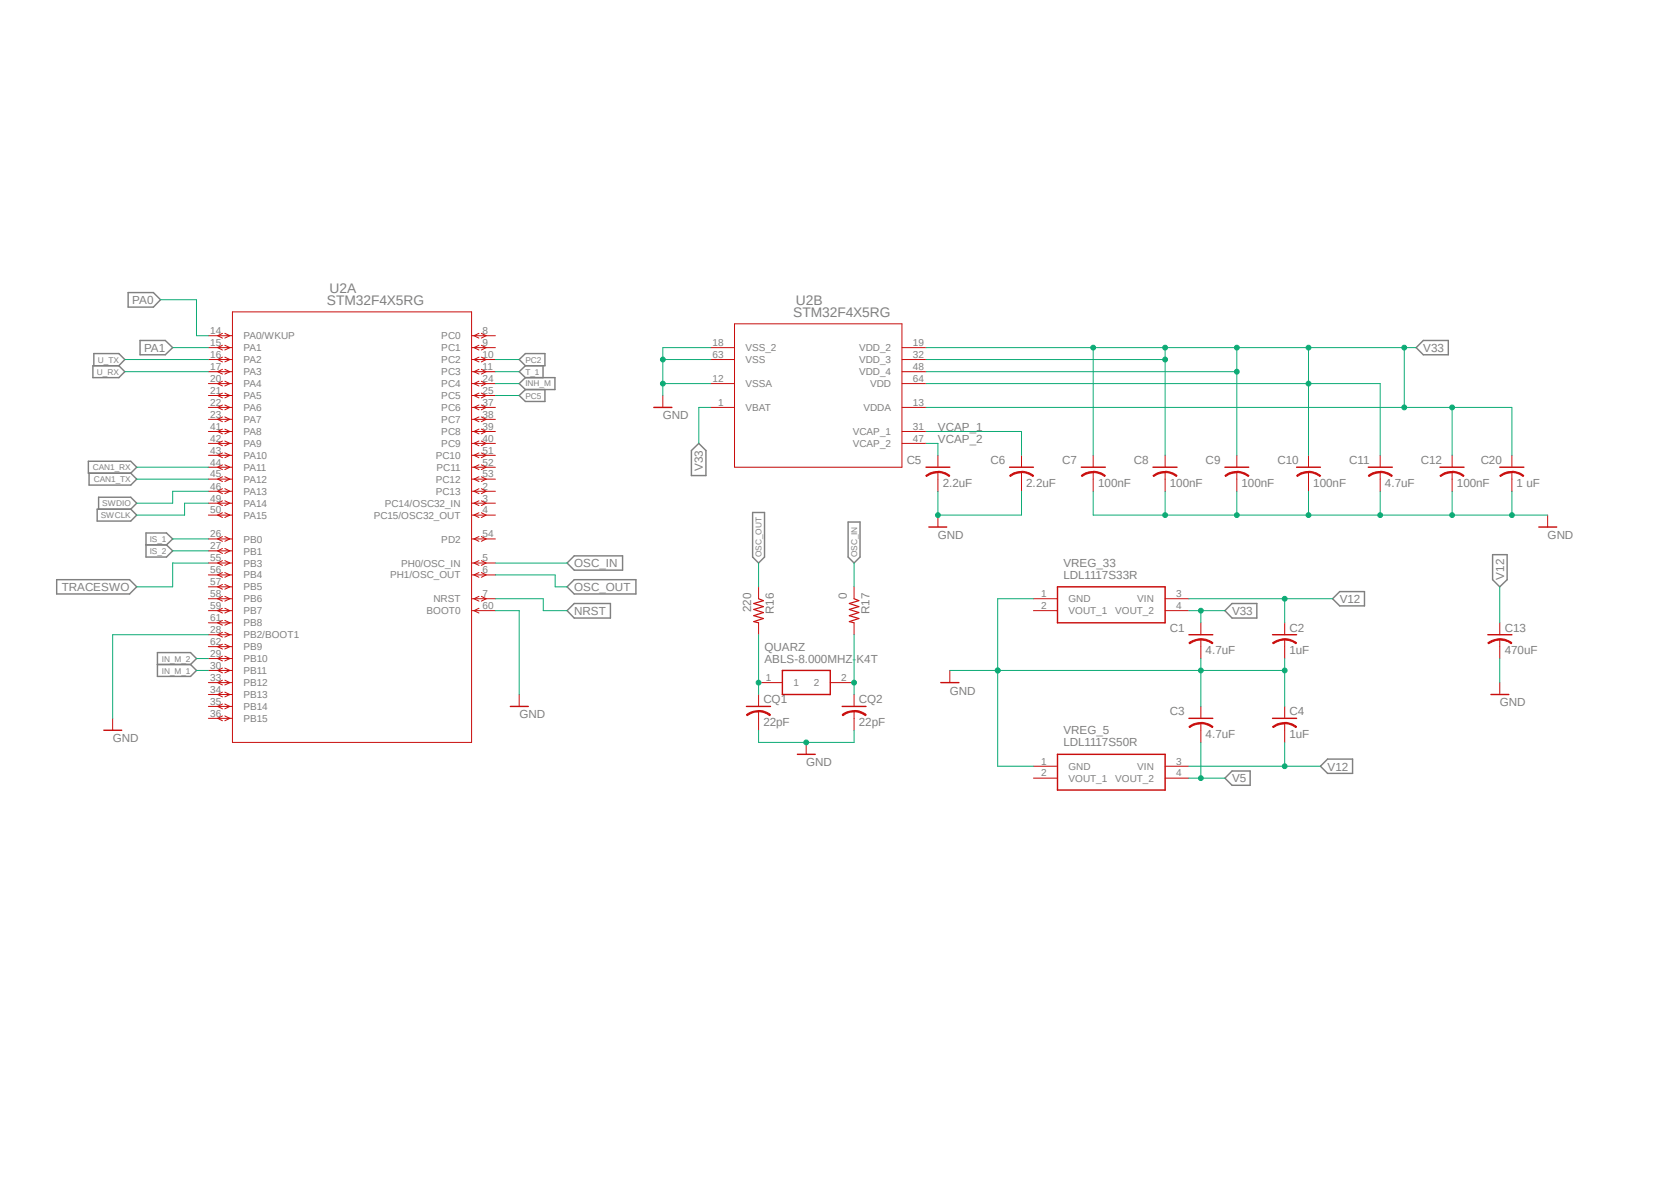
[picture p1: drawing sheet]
<svg xmlns="http://www.w3.org/2000/svg" width="297mm" height="210mm" viewBox="0 0 297 210" stroke-linecap="round" stroke-linejoin="round" font-family="sans-serif">
<path d="M0 38.2l297.1 133.5M297.1 38.2l-297.1 133.5" fill="none" stroke="#fff" stroke-width=".18"/>
<g fill="none" stroke="#808080" stroke-width=".25">
<path d="M22.8 52h4.5l1.2 1.3-1.2 1.3h-4.5zM16.5 65h4.6l1.1 1-1.1 1.1h-4.6zM16.7 65v-2.2h4.4l1.1 1.1-1.1 1.1M24.9 60.5h4.5l1.3 1.3-1.3 1.2h-4.5zM92.3 63.9l1.1-1.1h3.5v2.2h-3.5zM93.4 67.1l-1.1 1.1 1.1 1M93.4 67.1h5.2v2.1h-5.2M93.4 69.2l-1.1 1.1 1.1 1h3.5v-2.1M93.4 65l-1.1 1 1.1 1.1M96.5 65v2.1M253 60.5h4.4v2.5h-4.4l-1.3-1.2zM15.7 82h7.5l1.1 1-1.1 1.1h-7.5z"/>
<path d="M15.8 84.1v2.1h7.4l1.1-1.1-1.1-1M17.3 90.5h5.9l1.1 1-1.1 1.1h-5.9zM17.5 90.5v-2.2h5.7l1.1 1.1-1.1 1.1M26 94.7h3.6l1.1 1.1-1.1 1 1.1 1.1-1.1 1.1h-3.6zM26 96.8h3.6M122.9 80.1l1.3-1.3 1.3 1.3v4.4h-2.6zM133.8 91.1h2.1v7.9l-1.1 1-1-1zM150.7 92.8h2.2v6.2l-1.1 1-1.1-1zM265.3 98.6h2.6v4.4l-1.3 1.3-1.3-1.3zM10.1 103h12.9l1.3 1.3-1.3 1.2h-12.9zM28 116h5.9l1 1-1 1.1 1 1-1 1.1h-5.9zM28 118.1h5.9"/>
<path d="M100.8 100l1.3-1.2h8.6v2.5h-8.6zM100.8 104.3l1.3-1.3h10.9v2.5h-10.9zM100.8 108.5l1.3-1.3h6.4v2.6h-6.4zM219 107.2h4.4v2.6h-4.4l-1.3-1.3zM236.9 106.4l1.2-1.3h4.4v2.6h-4.4zM217.7 138.3l1.3-1.3h3.2v2.5h-3.2zM234.7 136.1l1.3-1.2h4.4v2.5h-4.4z"/>
</g>
<g fill="none" stroke="#c90d0c" stroke-width=".18">
<path d="M37 59.6h4.3M39.5 59.2l-.8 .4 .8 .5M40 59.2l.9 .4-.9 .5M41.3 55.4h42.5v76.5h-42.5zM83.8 59.6h4.3M85.1 59.2l-.9 .4 .9 .5M85.6 59.2l.8 .4-.8 .5M130.6 57.5h29.7v25.5h-29.7zM37 61.8h4.3M37 63.9h4.3M37 66h4.3M37 68.2h4.3"/>
<path d="M37 70.3h4.3M37 72.4h4.3M37 74.5h4.3M37 76.7h4.3M37 78.8h4.3M39.5 61.3l-.8 .5 .8 .4M39.5 63.5l-.8 .4 .8 .4M39.5 65.6l-.8 .4 .8 .5M39.5 67.7l-.8 .5 .8 .4M39.5 69.8l-.8 .5 .8 .4M39.5 72l-.8 .4 .8 .4M39.5 74.1l-.8 .4 .8 .4"/>
<path d="M39.5 76.2l-.8 .5 .8 .4M39.5 78.4l-.8 .4 .8 .4M40 61.3l.9 .5-.9 .4M40 63.5l.9 .4-.9 .4M40 65.6l.9 .4-.9 .5M40 67.7l.9 .5-.9 .4M40 69.8l.9 .5-.9 .4M40 72l.9 .4-.9 .4M40 74.1l.9 .4-.9 .4M40 76.2l.9 .5-.9 .4M40 78.4l.9 .4-.9 .4M83.8 61.8h4.3"/>
<path d="M83.8 63.9h4.3M83.8 66h4.3M83.8 68.2h4.3M83.8 70.3h4.3M83.8 72.4h4.3M83.8 74.5h4.3M83.8 76.7h4.3M83.8 78.8h4.3M85.1 61.3l-.9 .5 .9 .4M85.1 63.5l-.9 .4 .9 .4M85.1 65.6l-.9 .4 .9 .5M85.1 67.7l-.9 .5 .9 .4"/>
<path d="M85.1 69.8l-.9 .5 .9 .4M85.1 72l-.9 .4 .9 .4M85.1 74.1l-.9 .4 .9 .4M85.1 76.2l-.9 .5 .9 .4M85.1 78.4l-.9 .4 .9 .4M85.6 61.3l.8 .5-.8 .4M85.6 63.5l.8 .4-.8 .4M85.6 65.6l.8 .4-.8 .5M85.6 67.7l.8 .5-.8 .4M85.6 69.8l.8 .5-.8 .4M85.6 72l.8 .4-.8 .4M85.6 74.1l.8 .4-.8 .4"/>
<path d="M85.6 76.2l.8 .5-.8 .4M85.6 78.4l.8 .4-.8 .4M117.8 70.3v2.1M126.3 61.8h4.3M126.3 63.9h4.3M126.3 68.2h4.3M126.3 72.4h4.3M160.3 61.8h4.3M160.3 63.9h4.3M160.3 66h4.3M160.3 68.2h4.3M160.3 72.4h4.3"/>
<path d="M160.3 76.7h4.3M160.3 78.8h4.3M37 80.9h4.3M37 83h4.3M37 85.1h4.3M37 87.3h4.3M37 89.4h4.3M37 91.5h4.3M37 95.8h4.3M37 97.9h4.3M39.5 80.5l-.8 .4 .8 .4M39.5 82.6l-.8 .4 .8 .4"/>
<path d="M39.5 84.7l-.8 .4 .8 .5M39.5 86.8l-.8 .5 .8 .4M39.5 89l-.8 .4 .8 .4M39.5 91.1l-.8 .4 .8 .4M39.5 95.3l-.8 .5 .8 .4M39.5 97.5l-.8 .4 .8 .4M39.5 99.6l-.8 .4 .8 .5M40 80.5l.9 .4-.9 .4M40 82.6l.9 .4-.9 .4M40 84.7l.9 .4-.9 .5M40 86.8l.9 .5-.9 .4M40 89l.9 .4-.9 .4"/>
<path d="M40 91.1l.9 .4-.9 .4M40 95.3l.9 .5-.9 .4M40 97.5l.9 .4-.9 .4M40 99.6l.9 .4-.9 .5M83.8 80.9h4.3M83.8 83h4.3M83.8 85.1h4.3M83.8 87.3h4.3M83.8 89.4h4.3M83.8 91.5h4.3M83.8 95.8h4.3M85.1 80.5l-.9 .4 .9 .4"/>
<path d="M85.1 82.6l-.9 .4 .9 .4M85.1 84.7l-.9 .4 .9 .5M85.1 86.8l-.9 .5 .9 .4M85.1 89l-.9 .4 .9 .4M85.1 91.1l-.9 .4 .9 .4M85.1 95.3l-.9 .5 .9 .4M85.1 99.6l-.9 .4 .9 .5M85.6 80.5l.8 .4-.8 .4M85.6 82.6l.8 .4-.8 .4M85.6 84.7l.8 .4-.8 .5M85.6 86.8l.8 .5-.8 .4M85.6 89l.8 .4-.8 .4"/>
<path d="M85.6 91.1l.8 .4-.8 .4M85.6 95.3l.8 .5-.8 .4M85.6 99.6l.8 .4-.8 .5M275.1 91.5v2.1M37 100h4.3M37 102.2h4.3M37 104.3h4.3M37 106.4h4.3M37 108.5h4.3M37 110.7h4.3M37 112.8h4.3M37 114.9h4.3"/>
<path d="M37 117h4.3M37 119.1h4.3M39.5 101.7l-.8 .5 .8 .4M39.5 103.8l-.8 .5 .8 .4M39.5 106l-.8 .4 .8 .4M39.5 108.1l-.8 .4 .8 .4M39.5 110.2l-.8 .5 .8 .4M39.5 112.4l-.8 .4 .8 .4M39.5 114.5l-.8 .4 .8 .4M39.5 116.6l-.8 .4 .8 .4M39.5 118.7l-.8 .4 .8 .4M40 101.7l.9 .5-.9 .4"/>
<path d="M40 103.8l.9 .5-.9 .4M40 106l.9 .4-.9 .4M40 108.1l.9 .4-.9 .4M40 110.2l.9 .5-.9 .4M40 112.4l.9 .4-.9 .4M40 114.5l.9 .4-.9 .4M40 116.6l.9 .4-.9 .4M40 118.7l.9 .4-.9 .4M83.8 100h4.3M83.8 102.2h4.3M83.8 106.4h4.3M83.8 108.5h4.3"/>
<path d="M85.1 101.7l-.9 .5 .9 .4M85.1 106l-.9 .4 .9 .4M85.1 108.1l-.9 .4 .9 .4M85.6 101.7l.8 .5-.8 .4M85.6 106l.8 .4-.8 .4M168.8 119.1v2.2M183.7 106.4h4.3M183.7 108.5h4.3M207.1 106.4h4.2M207.1 108.5h4.2M37 121.3h4.3M37 123.4h4.3"/>
<path d="M37 125.5h4.3M37 127.6h4.3M39.5 120.9l-.8 .4 .8 .4M39.5 123l-.8 .4 .8 .4M39.5 125.1l-.8 .4 .8 .4M39.5 127.2l-.8 .4 .8 .5M40 120.9l.9 .4-.9 .4M40 123l.9 .4-.9 .4M40 125.1l.9 .4-.9 .4M40 127.2l.9 .4-.9 .5M134.8 121.3h4.3M143.3 131.9v2.1"/>
<path d="M147.6 121.3h4.2M183.7 136.1h4.3M183.7 138.3h4.3M207.1 136.1h4.2M207.1 138.3h4.2M228.3 128.5v1.3M266.6 121.3v2.1"/>
</g>
<path d="M116.2 72.4h3.2M273.5 93.6h3.2M139.1 119.1h8.5v4.3h-8.5zM188 104.3h19.1v6.4h-19.1zM141.7 134h3.2M167.2 121.3h3.2M188 134h19.1v6.4h-19.1zM226.2 127.6h4.3M265 123.4h3.2" fill="none" stroke="#c90d0c" stroke-width=".25"/>
<path d="M228.3 128.4h.3a3.2 3.2 0 0 1 1.9 .7l-.2 .2-1.2-.6-.8-.1z" fill-rule="evenodd" fill="#c90d0c"/>
<path d="M228.3 128.4h.3a3.2 3.2 0 0 1 1.9 .7l-.2 .2-1.2-.6-.8-.1z" fill="none" stroke="#c90d0c" stroke-width=".18"/>
<path d="M226.2 129.1a3.2 3.2 0 0 1 2.1-.7v.2l-1.4 .3-.6 .4z" fill-rule="evenodd" fill="#c90d0c"/>
<path d="M228.3 113.6v1.3M226.2 129.1a3.2 3.2 0 0 1 2.1-.7v.2l-1.4 .3-.6 .4zM228.3 125.5v2.1M228.3 129.8v2.1" fill="none" stroke="#c90d0c" stroke-width=".18"/>
<path d="M226.2 112.8h4.3" fill="none" stroke="#c90d0c" stroke-width=".25"/>
<path d="M228.3 113.5a3.1 3.1 0 0 1 2.2 .7l-.2 .2-.6-.4-1.4-.3z" fill-rule="evenodd" fill="#c90d0c"/>
<path d="M228.3 113.5a3.1 3.1 0 0 1 2.2 .7l-.2 .2-.6-.4-1.4-.3z" fill="none" stroke="#c90d0c" stroke-width=".18"/>
<path d="M226.2 114.2l.7-.4 1.4-.3v.2l-.7 .1-1.3 .6z" fill-rule="evenodd" fill="#c90d0c"/>
<path d="M166.7 83.9v1.2M226.2 114.2l.7-.4 1.4-.3v.2l-.7 .1-1.3 .6zM228.3 110.7v2.1M228.3 114.9v2.1" fill="none" stroke="#c90d0c" stroke-width=".18"/>
<path d="M164.6 83h4.2" fill="none" stroke="#c90d0c" stroke-width=".25"/>
<path d="M166.7 83.7h.3a3.2 3.2 0 0 1 1.8 .8l-.1 .2-1.3-.7-.7-.1z" fill-rule="evenodd" fill="#c90d0c"/>
<path d="M166.7 83.7h.3a3.2 3.2 0 0 1 1.8 .8l-.1 .2-1.3-.7-.7-.1z" fill="none" stroke="#c90d0c" stroke-width=".18"/>
<path d="M164.5 84.5a3.2 3.2 0 0 1 2.2-.7v.2l-1.4 .3-.6 .4z" fill-rule="evenodd" fill="#c90d0c"/>
<path d="M164.5 84.5a3.2 3.2 0 0 1 2.2-.7v.2l-1.4 .3-.6 .4zM166.7 80.9v2.1M166.7 85.1v2.2M181.6 83.9v1.2" fill="none" stroke="#c90d0c" stroke-width=".18"/>
<path d="M179.5 83h4.2" fill="none" stroke="#c90d0c" stroke-width=".25"/>
<path d="M181.6 83.7a3.6 3.6 0 0 1 2.1 .8l-.1 .2-1.3-.7-.7-.1z" fill-rule="evenodd" fill="#c90d0c"/>
<path d="M181.6 83.7a3.6 3.6 0 0 1 2.1 .8l-.1 .2-1.3-.7-.7-.1z" fill="none" stroke="#c90d0c" stroke-width=".18"/>
<path d="M179.5 84.5a2.91 2.91 0 0 1 2.1-.7v.2l-1.4 .3-.6 .4z" fill-rule="evenodd" fill="#c90d0c"/>
<path d="M179.5 84.5a2.91 2.91 0 0 1 2.1-.7v.2l-1.4 .3-.6 .4zM181.6 80.9v2.1M181.6 85.1v2.2M194.3 83.9v1.2" fill="none" stroke="#c90d0c" stroke-width=".18"/>
<path d="M192.2 83h4.3" fill="none" stroke="#c90d0c" stroke-width=".25"/>
<path d="M194.3 83.7a3.6 3.6 0 0 1 2.2 .8l-.2 .2-.6-.4-1.4-.4z" fill-rule="evenodd" fill="#c90d0c"/>
<path d="M194.3 83.7a3.6 3.6 0 0 1 2.2 .8l-.2 .2-.6-.4-1.4-.4z" fill="none" stroke="#c90d0c" stroke-width=".18"/>
<path d="M192.2 84.5a2.91 2.91 0 0 1 2.1-.7v.2l-1.3 .3-.7 .4z" fill-rule="evenodd" fill="#c90d0c"/>
<path d="M192.2 84.5a2.91 2.91 0 0 1 2.1-.7v.2l-1.3 .3-.7 .4zM194.3 80.9v2.1M194.3 85.1v2.2M232.6 83.9v1.2" fill="none" stroke="#c90d0c" stroke-width=".18"/>
<path d="M230.5 83h4.2" fill="none" stroke="#c90d0c" stroke-width=".25"/>
<path d="M232.6 83.7h.3a3.6 3.6 0 0 1 1.8 .8l-.1 .2-1.3-.7-.7-.1z" fill-rule="evenodd" fill="#c90d0c"/>
<path d="M232.6 83.7h.3a3.6 3.6 0 0 1 1.8 .8l-.1 .2-1.3-.7-.7-.1z" fill="none" stroke="#c90d0c" stroke-width=".18"/>
<path d="M230.5 84.5a2.91 2.91 0 0 1 2.1-.7v.2l-1.4 .3-.6 .4z" fill-rule="evenodd" fill="#c90d0c"/>
<path d="M207.1 83.9v1.2M230.5 84.5a2.91 2.91 0 0 1 2.1-.7v.2l-1.4 .3-.6 .4zM232.6 80.9v2.1M232.6 85.1v2.2" fill="none" stroke="#c90d0c" stroke-width=".18"/>
<path d="M204.9 83h4.3" fill="none" stroke="#c90d0c" stroke-width=".25"/>
<path d="M207.1 83.7h.2a3.2 3.2 0 0 1 1.9 .8l-.1 .2-1.3-.7-.7-.1z" fill-rule="evenodd" fill="#c90d0c"/>
<path d="M207.1 83.7h.2a3.2 3.2 0 0 1 1.9 .8l-.1 .2-1.3-.7-.7-.1z" fill="none" stroke="#c90d0c" stroke-width=".18"/>
<path d="M204.9 84.5a3.2 3.2 0 0 1 2.2-.7v.2l-1.4 .3-.6 .4z" fill-rule="evenodd" fill="#c90d0c"/>
<path d="M204.9 84.5a3.2 3.2 0 0 1 2.2-.7v.2l-1.4 .3-.6 .4zM207.1 80.9v2.1M207.1 85.1v2.2M219.8 83.9v1.2" fill="none" stroke="#c90d0c" stroke-width=".18"/>
<path d="M217.7 83h4.3" fill="none" stroke="#c90d0c" stroke-width=".25"/>
<path d="M219.8 83.7h.3a3.6 3.6 0 0 1 1.9 .8l-.1 .2-1.3-.7-.8-.1z" fill-rule="evenodd" fill="#c90d0c"/>
<path d="M219.8 83.7h.3a3.6 3.6 0 0 1 1.9 .8l-.1 .2-1.3-.7-.8-.1z" fill="none" stroke="#c90d0c" stroke-width=".18"/>
<path d="M217.7 84.5a2.91 2.91 0 0 1 2.1-.7v.2l-1.4 .3-.6 .4z" fill-rule="evenodd" fill="#c90d0c"/>
<path d="M217.7 84.5a2.91 2.91 0 0 1 2.1-.7v.2l-1.4 .3-.6 .4zM219.8 80.9v2.1M219.8 85.1v2.2M258.1 83.9v1.2" fill="none" stroke="#c90d0c" stroke-width=".18"/>
<path d="M255.9 83h4.3" fill="none" stroke="#c90d0c" stroke-width=".25"/>
<path d="M258.1 83.7h.3a3.2 3.2 0 0 1 1.8 .8l-.1 .2-1.3-.7-.7-.1z" fill-rule="evenodd" fill="#c90d0c"/>
<path d="M258.1 83.7h.3a3.2 3.2 0 0 1 1.8 .8l-.1 .2-1.3-.7-.7-.1z" fill="none" stroke="#c90d0c" stroke-width=".18"/>
<path d="M255.9 84.5a3.2 3.2 0 0 1 2.2-.7v.2l-1.4 .3-.6 .4z" fill-rule="evenodd" fill="#c90d0c"/>
<path d="M245.3 83.9v1.2M255.9 84.5a3.2 3.2 0 0 1 2.2-.7v.2l-1.4 .3-.6 .4zM258.1 80.9v2.1M258.1 85.1v2.2" fill="none" stroke="#c90d0c" stroke-width=".18"/>
<path d="M243.2 83h4.3" fill="none" stroke="#c90d0c" stroke-width=".25"/>
<path d="M245.3 83.7a3.6 3.6 0 0 1 2.2 .8l-.1 .2-1.4-.7-.7-.1z" fill-rule="evenodd" fill="#c90d0c"/>
<path d="M245.3 83.7a3.6 3.6 0 0 1 2.2 .8l-.1 .2-1.4-.7-.7-.1z" fill="none" stroke="#c90d0c" stroke-width=".18"/>
<path d="M243.2 84.5a2.91 2.91 0 0 1 2.1-.7v.2l-1.3 .3-.7 .4z" fill-rule="evenodd" fill="#c90d0c"/>
<path d="M243.2 84.5a2.91 2.91 0 0 1 2.1-.7v.2l-1.3 .3-.7 .4zM245.3 80.9v2.1M245.3 85.1v2.2M134.8 126.4v1.2" fill="none" stroke="#c90d0c" stroke-width=".18"/>
<path d="M132.7 125.5h4.2" fill="none" stroke="#c90d0c" stroke-width=".25"/>
<path d="M134.8 126.2a2.96 2.96 0 0 1 2.1 .8l-.1 .2-1.2-.7-.8-.1z" fill-rule="evenodd" fill="#c90d0c"/>
<path d="M134.8 126.2a2.96 2.96 0 0 1 2.1 .8l-.1 .2-1.2-.7-.8-.1z" fill="none" stroke="#c90d0c" stroke-width=".18"/>
<path d="M132.7 127a3.2 3.2 0 0 1 2.1-.7v.2h-.7l-1.3 .7z" fill-rule="evenodd" fill="#c90d0c"/>
<path d="M132.7 127a3.2 3.2 0 0 1 2.1-.7v.2h-.7l-1.3 .7zM134.8 123.4v2.1M134.8 127.6v2.2M151.8 126.4v1.2" fill="none" stroke="#c90d0c" stroke-width=".18"/>
<path d="M149.7 125.5h4.2" fill="none" stroke="#c90d0c" stroke-width=".25"/>
<path d="M151.8 126.2a2.97 2.97 0 0 1 2.2 .8l-.2 .2-1.3-.7-.7-.1z" fill-rule="evenodd" fill="#c90d0c"/>
<path d="M151.8 126.2a2.97 2.97 0 0 1 2.2 .8l-.2 .2-1.3-.7-.7-.1z" fill="none" stroke="#c90d0c" stroke-width=".18"/>
<path d="M149.7 127a2.91 2.91 0 0 1 2.1-.7v.2h-.7l-1.3 .7z" fill-rule="evenodd" fill="#c90d0c"/>
<path d="M213.4 113.6v1.3M149.7 127a2.91 2.91 0 0 1 2.1-.7v.2h-.7l-1.3 .7zM151.8 123.4v2.1M151.8 127.6v2.2" fill="none" stroke="#c90d0c" stroke-width=".18"/>
<path d="M211.3 112.8h4.3" fill="none" stroke="#c90d0c" stroke-width=".25"/>
<path d="M213.4 113.5a3.2 3.2 0 0 1 2.2 .7l-.1 .2-.7-.4-1.4-.3z" fill-rule="evenodd" fill="#c90d0c"/>
<path d="M213.4 113.5a3.2 3.2 0 0 1 2.2 .7l-.1 .2-.7-.4-1.4-.3z" fill="none" stroke="#c90d0c" stroke-width=".18"/>
<path d="M211.3 114.2l.7-.4 1.4-.3v.2l-.7 .1-1.2 .6z" fill-rule="evenodd" fill="#c90d0c"/>
<path d="M211.3 114.2l.7-.4 1.4-.3v.2l-.7 .1-1.2 .6zM213.4 110.7v2.1M213.4 114.9v2.1M213.4 128.5v1.3" fill="none" stroke="#c90d0c" stroke-width=".18"/>
<path d="M211.3 127.6h4.3" fill="none" stroke="#c90d0c" stroke-width=".25"/>
<path d="M213.4 128.4a3.6 3.6 0 0 1 2.2 .7l-.1 .2-1.3-.6-.8-.1z" fill-rule="evenodd" fill="#c90d0c"/>
<path d="M213.4 128.4a3.6 3.6 0 0 1 2.2 .7l-.1 .2-1.3-.6-.8-.1z" fill="none" stroke="#c90d0c" stroke-width=".18"/>
<path d="M211.3 129.1a2.91 2.91 0 0 1 2.1-.7v.2l-1.4 .3-.5 .4z" fill-rule="evenodd" fill="#c90d0c"/>
<path d="M266.6 113.6v1.3M20 127.6v2.2M92.3 123.4v2.1M211.3 129.1a2.91 2.91 0 0 1 2.1-.7v.2l-1.4 .3-.5 .4zM213.4 125.5v2.1M213.4 129.8v2.1" fill="none" stroke="#c90d0c" stroke-width=".18"/>
<path d="M264.5 112.8h4.2M18.5 129.8h3.1M90.7 125.5h3.2" fill="none" stroke="#c90d0c" stroke-width=".25"/>
<path d="M266.6 113.5a3.2 3.2 0 0 1 2.1 .7l-.1 .2-.6-.4-1.4-.3z" fill-rule="evenodd" fill="#c90d0c"/>
<path d="M266.6 113.5a3.2 3.2 0 0 1 2.1 .7l-.1 .2-.6-.4-1.4-.3z" fill="none" stroke="#c90d0c" stroke-width=".18"/>
<path d="M264.5 114.2a3.5 3.5 0 0 1 2.1-.7v.2l-.7 .1-1.3 .6z" fill-rule="evenodd" fill="#c90d0c"/>
<path d="M166.7 91.5v2.1M268.7 83.9v1.2M134.8 104.3v2.1M134.8 110.7v2.1M151.8 104.3v2.1M151.8 110.7v2.1M264.5 114.2a3.5 3.5 0 0 1 2.1-.7v.2l-.7 .1-1.3 .6zM266.6 110.7v2.1M266.6 114.9v2.1" fill="none" stroke="#c90d0c" stroke-width=".18"/>
<path d="M165.1 93.6h3.2M266.6 83h4.2" fill="none" stroke="#c90d0c" stroke-width=".25"/>
<path d="M134.8 106.4l.9 .3-1.7 .5 1.7 .6-1.7 .5 1.7 .5-1.7 .6 1.7 .5-1.7 .5 .8 .3M151.8 106.4l.9 .3-1.7 .5 1.7 .6-1.7 .5 1.7 .5-1.7 .6 1.7 .5-1.7 .5 .8 .3" fill="none" stroke="#c90d0c" stroke-width=".21"/>
<path d="M268.7 83.7h.3a3.2 3.2 0 0 1 1.8 .8l-.1 .2-1.2-.7-.8-.1z" fill-rule="evenodd" fill="#c90d0c"/>
<path d="M268.7 83.7h.3a3.2 3.2 0 0 1 1.8 .8l-.1 .2-1.2-.7-.8-.1z" fill="none" stroke="#c90d0c" stroke-width=".18"/>
<path d="M266.6 84.5a3.2 3.2 0 0 1 2.1-.7v.2l-1.4 .3-.6 .4z" fill-rule="evenodd" fill="#c90d0c"/>
<path d="M266.6 84.5a3.2 3.2 0 0 1 2.1-.7v.2l-1.4 .3-.6 .4zM268.7 80.9v2.1M268.7 85.1v2.2" fill="none" stroke="#c90d0c" stroke-width=".18"/>
<path d="M168.8 119.1h8.5M213.4 119.1h14.9" fill="none" stroke="#0dab76" stroke-width=".18"/>
<circle cx="177.3" cy="119.1" r=".43" fill="#0dab76"/>
<g fill="none" stroke="#0dab76" stroke-width=".18">
<path d="M183.7 106.4h-6.4v12.7h36.1M228.3 117v2.1"/>
<circle cx="177.3" cy="119.1" r=".43"/>
</g>
<circle cx="177.3" cy="119.1" r=".43" fill="#0dab76"/>
<g fill="none" stroke="#0dab76" stroke-width=".18">
<path d="M228.3 119.1v6.4"/>
<circle cx="177.3" cy="119.1" r=".43"/>
</g>
<circle cx="228.3" cy="119.1" r=".43" fill="#0dab76"/>
<g fill="none" stroke="#0dab76" stroke-width=".18">
<path d="M177.3 119.1v17h6.4M213.4 117v2.1"/>
<circle cx="228.3" cy="119.1" r=".43"/>
</g>
<circle cx="213.4" cy="119.1" r=".43" fill="#0dab76"/>
<g fill="none" stroke="#0dab76" stroke-width=".18">
<path d="M166.7 87.3v4.2M213.4 119.1v6.4"/>
<circle cx="213.4" cy="119.1" r=".43"/>
</g>
<circle cx="166.7" cy="91.5" r=".43" fill="#0dab76"/>
<g fill="none" stroke="#0dab76" stroke-width=".18">
<path d="M181.6 87.3v4.2h-14.9M194.3 87.3v4.2h80.8"/>
<circle cx="166.7" cy="91.5" r=".43"/>
</g>
<circle cx="207.1" cy="91.5" r=".43" fill="#0dab76"/>
<g fill="none" stroke="#0dab76" stroke-width=".18">
<path d="M207.1 87.3v4.2M219.8 87.3v4.2"/>
<circle cx="207.1" cy="91.5" r=".43"/>
</g>
<circle cx="219.8" cy="91.5" r=".43" fill="#0dab76"/>
<g fill="none" stroke="#0dab76" stroke-width=".18">
<path d="M232.6 87.3v4.2"/>
<circle cx="219.8" cy="91.5" r=".43"/>
</g>
<circle cx="232.6" cy="91.5" r=".43" fill="#0dab76"/>
<g fill="none" stroke="#0dab76" stroke-width=".18">
<path d="M245.3 87.3v4.2"/>
<circle cx="232.6" cy="91.5" r=".43"/>
</g>
<circle cx="245.3" cy="91.5" r=".43" fill="#0dab76"/>
<g fill="none" stroke="#0dab76" stroke-width=".18">
<path d="M258.1 87.3v4.2"/>
<circle cx="245.3" cy="91.5" r=".43"/>
</g>
<circle cx="258.1" cy="91.5" r=".43" fill="#0dab76"/>
<circle cx="258.1" cy="91.5" r=".43" fill="none" stroke="#0dab76" stroke-width=".18"/>
<circle cx="268.7" cy="91.5" r=".43" fill="#0dab76"/>
<g fill="none" stroke="#0dab76" stroke-width=".18">
<path d="M117.8 68.2h8.5M126.3 63.9h-8.5v6.4M268.7 87.3v4.2"/>
<circle cx="268.7" cy="91.5" r=".43"/>
</g>
<circle cx="117.8" cy="68.2" r=".43" fill="#0dab76"/>
<g fill="none" stroke="#0dab76" stroke-width=".18">
<path d="M126.3 61.8h-8.5v2.1"/>
<circle cx="117.8" cy="68.2" r=".43"/>
</g>
<circle cx="117.8" cy="63.9" r=".43" fill="#0dab76"/>
<g fill="none" stroke="#0dab76" stroke-width=".18">
<path d="M151.8 129.8v2.1h-17"/>
<circle cx="117.8" cy="63.9" r=".43"/>
</g>
<circle cx="143.3" cy="131.9" r=".43" fill="#0dab76"/>
<g fill="none" stroke="#0dab76" stroke-width=".18">
<path d="M24.3 83h12.7M24.3 85.1h12.7M30.7 95.8h6.3M30.7 97.9h6.3M37 87.3h-6.3v2.1h-6.4M37 89.4h-4.2v2.1h-8.5M37 112.8h-17v14.8M37 100h-6.3v4.3h-6.4M88.1 108.5h4.2v14.9M88.1 106.4h8.5v2.1h4.2M88.1 100h12.7M88.1 102.2h10.6v2.1h2.1"/>
<path d="M134.8 100v4.3M151.8 100v4.3M211.3 106.4h25.6M228.3 106.4v4.3M266.6 104.3v6.4M266.6 117v4.3M134.8 129.8v2.1"/>
<circle cx="143.3" cy="131.9" r=".43"/>
</g>
<circle cx="228.3" cy="106.4" r=".43" fill="#0dab76"/>
<g fill="none" stroke="#0dab76" stroke-width=".18">
<path d="M211.3 136.1h23.4M228.3 131.9v4.2"/>
<circle cx="228.3" cy="106.4" r=".43"/>
</g>
<circle cx="228.3" cy="136.1" r=".43" fill="#0dab76"/>
<g fill="none" stroke="#0dab76" stroke-width=".18">
<path d="M126.3 72.4h-2.1v6.4M211.3 108.5h6.4M213.4 108.5v2.2"/>
<circle cx="228.3" cy="136.1" r=".43"/>
</g>
<circle cx="213.4" cy="108.5" r=".43" fill="#0dab76"/>
<g fill="none" stroke="#0dab76" stroke-width=".18">
<path d="M219.8 61.8h31.9M232.6 61.8v19.1"/>
<circle cx="213.4" cy="108.5" r=".43"/>
</g>
<circle cx="232.6" cy="61.8" r=".43" fill="#0dab76"/>
<g fill="none" stroke="#0dab76" stroke-width=".18">
<path d="M207.1 61.8h12.7v19.1"/>
<circle cx="232.6" cy="61.8" r=".43"/>
</g>
<circle cx="219.8" cy="61.8" r=".43" fill="#0dab76"/>
<g fill="none" stroke="#0dab76" stroke-width=".18">
<path d="M194.3 61.8h12.8v19.1"/>
<circle cx="219.8" cy="61.8" r=".43"/>
</g>
<circle cx="207.1" cy="61.8" r=".43" fill="#0dab76"/>
<g fill="none" stroke="#0dab76" stroke-width=".18">
<path d="M194.3 61.8v19.1"/>
<circle cx="207.1" cy="61.8" r=".43"/>
</g>
<circle cx="194.3" cy="61.8" r=".43" fill="#0dab76"/>
<g fill="none" stroke="#0dab76" stroke-width=".18">
<path d="M164.6 61.8h29.7M164.6 63.9h42.5"/>
<circle cx="194.3" cy="61.8" r=".43"/>
</g>
<circle cx="207.1" cy="63.9" r=".43" fill="#0dab76"/>
<g fill="none" stroke="#0dab76" stroke-width=".18">
<path d="M164.6 66h55.2"/>
<circle cx="207.1" cy="63.9" r=".43"/>
</g>
<circle cx="219.8" cy="66" r=".43" fill="#0dab76"/>
<g fill="none" stroke="#0dab76" stroke-width=".18">
<path d="M164.6 68.2h68"/>
<circle cx="219.8" cy="66" r=".43"/>
</g>
<circle cx="232.6" cy="68.2" r=".43" fill="#0dab76"/>
<g fill="none" stroke="#0dab76" stroke-width=".18">
<path d="M164.6 72.4h93.5v8.5M232.6 68.2h12.7v12.7M249.6 61.8v10.6"/>
<circle cx="232.6" cy="68.2" r=".43"/>
</g>
<circle cx="249.6" cy="61.8" r=".43" fill="#0dab76"/>
<circle cx="249.6" cy="61.8" r=".43" fill="none" stroke="#0dab76" stroke-width=".18"/>
<circle cx="249.6" cy="72.4" r=".43" fill="#0dab76"/>
<g fill="none" stroke="#0dab76" stroke-width=".18">
<path d="M258.1 72.4h10.6"/>
<circle cx="249.6" cy="72.4" r=".43"/>
</g>
<circle cx="258.1" cy="72.4" r=".43" fill="#0dab76"/>
<g fill="none" stroke="#0dab76" stroke-width=".18">
<path d="M268.7 72.4v8.5M211.3 138.3h6.4M213.4 131.9v6.4"/>
<circle cx="258.1" cy="72.4" r=".43"/>
</g>
<circle cx="213.4" cy="138.3" r=".43" fill="#0dab76"/>
<g fill="none" stroke="#0dab76" stroke-width=".18">
<path d="M28.5 53.3h6.4v6.3h2.1M22.2 63.9h14.8M22.2 66h14.8M30.7 61.8h6.3M88.1 68.2h4.2M88.1 63.9h4.2M88.1 66h4.2M164.6 76.7h17v4.2M164.6 78.8h2.1v2.1M34.9 119.1h2.1M34.9 117h2.1M134.8 112.8v10.6"/>
<circle cx="213.4" cy="138.3" r=".43"/>
</g>
<circle cx="134.8" cy="121.3" r=".43" fill="#0dab76"/>
<g fill="none" stroke="#0dab76" stroke-width=".18">
<path d="M151.8 112.8v10.6"/>
<circle cx="134.8" cy="121.3" r=".43"/>
</g>
<circle cx="151.8" cy="121.3" r=".43" fill="#0dab76"/>
<g fill="none" stroke="#0dab76" stroke-width=".18">
<path d="M88.1 70.3h4.2"/>
<circle cx="151.8" cy="121.3" r=".43"/>
</g>
<g font-size="2.5" fill="#808080">
<text x="58.6" y="52">U2A</text>
<text x="58.1" y="54.1">STM32F4X5RG</text>
<text x="141" y="56.3">STM32F4X5RG</text>
<text x="141.5" y="54.1">U2B</text>
</g>
<g font-size="2.1" fill="#808080">
<text x="23.5" y="54">PA0</text>
<text x="25.6" y="62.5">PA1</text>
<text x="253" y="62.5">V33</text>
<text x="117.8" y="74.5">GND</text>
<text x="166.7" y="76.7">VCAP_1</text>
<text x="124.9" y="83.7" transform="rotate(-90 124.9 83.7)">V33</text>
<text x="161.2" y="82.5">C5</text>
<text x="166.7" y="78.8">VCAP_2</text>
<text x="176.1" y="82.5">C6</text>
<text x="188.8" y="82.5">C7</text>
<text x="201.5" y="82.5">C8</text>
<text x="214.3" y="82.5">C9</text>
<text x="227.1" y="82.5">C10</text>
<text x="239.8" y="82.5">C11</text>
<text x="252.6" y="82.5">C12</text>
<text x="263.2" y="82.5">C20</text>
<text x="167.6" y="86.5">2.2uF</text>
<text x="182.4" y="86.5">2.2uF</text>
<text x="195.2" y="86.5">100nF</text>
<text x="207.9" y="86.5">100nF</text>
<text x="220.7" y="86.5">100nF</text>
<text x="233.4" y="86.5">100nF</text>
<text x="246.2" y="86.5">4.7uF</text>
<text x="259" y="86.5">100nF</text>
<text x="269.6" y="86.5">1 uF</text>
<text x="166.7" y="95.8">GND</text>
<text x="275.1" y="95.8">GND</text>
<text x="102.1" y="100.8">OSC_IN</text>
<text x="189" y="100.8">VREG_33</text>
<text x="11" y="105">TRACESWO</text>
<text x="102.1" y="105">OSC_OUT</text>
<text x="150.5" y="106.5" transform="rotate(-90 150.5 106.5)">0</text>
<text x="189" y="102.9">LDL1117S33R</text>
<text x="238.1" y="107.1">V12</text>
<text x="267.3" y="103" transform="rotate(-90 267.3 103)">V12</text>
<text x="102.1" y="109.3">NRST</text>
<text x="133.5" y="108.8" transform="rotate(-90 133.5 108.8)">220</text>
<text x="137.5" y="109.1" transform="rotate(-90 137.5 109.1)">R16</text>
<text x="154.6" y="109.1" transform="rotate(-90 154.6 109.1)">R17</text>
<text x="207.9" y="112.2">C1</text>
<text x="219" y="109.3">V33</text>
<text x="229.2" y="112.2">C2</text>
<text x="267.5" y="112.2">C13</text>
<text x="135.9" y="117.7">ABLS-8.000MHZ-K4T</text>
<text x="135.9" y="115.6">QUARZ</text>
<text x="214.3" y="116.3">4.7uF</text>
<text x="229.2" y="116.3">1uF</text>
<text x="267.5" y="116.3">470uF</text>
<text x="135.7" y="125">CQ1</text>
<text x="152.7" y="125">CQ2</text>
<text x="168.8" y="123.4">GND</text>
<text x="266.6" y="125.5">GND</text>
<text x="20.1" y="131.9">GND</text>
<text x="92.3" y="127.6">GND</text>
<text x="135.7" y="129">22pF</text>
<text x="152.6" y="129">22pF</text>
<text x="189" y="130.5">VREG_5</text>
<text x="207.9" y="127.1">C3</text>
<text x="214.3" y="131.1">4.7uF</text>
<text x="229.2" y="131.1">1uF</text>
<text x="229.2" y="127.1">C4</text>
<text x="143.3" y="136.1">GND</text>
<text x="189" y="132.6">LDL1117S50R</text>
<text x="236" y="136.9">V12</text>
<text x="219" y="139">V5</text>
</g>
<g font-size="1.8" fill="#808080">
<text x="37.4" y="59.4">14</text>
<text x="85.8" y="59.4">8</text>
<text x="37.4" y="61.5">15</text>
<text x="37.4" y="63.6">16</text>
<text x="37.4" y="65.7">17</text>
<text x="43.3" y="60.3">PA0/WKUP</text>
<text x="43.3" y="62.4">PA1</text>
<text x="43.3" y="64.6">PA2</text>
<text x="78.4" y="60.3">PC0</text>
<text x="78.4" y="62.4">PC1</text>
<text x="78.4" y="64.5">PC2</text>
<text x="85.8" y="61.5">9</text>
<text x="85.8" y="63.6">10</text>
<text x="85.8" y="65.7">11</text>
<text x="126.7" y="61.5">18</text>
<text x="126.7" y="63.6">63</text>
<text x="132.5" y="62.4">VSS_2</text>
<text x="132.5" y="64.6">VSS</text>
<text x="152.7" y="62.4">VDD_2</text>
<text x="152.7" y="64.5">VDD_3</text>
<text x="162.3" y="61.5">19</text>
<text x="162.3" y="63.6">32</text>
<text x="162.3" y="65.7">48</text>
<text x="37.4" y="67.9">20</text>
<text x="37.4" y="70">21</text>
<text x="43.3" y="66.7">PA3</text>
<text x="43.3" y="68.8">PA4</text>
<text x="43.3" y="70.9">PA5</text>
<text x="78.4" y="66.7">PC3</text>
<text x="78.4" y="68.8">PC4</text>
<text x="78.4" y="70.9">PC5</text>
<text x="85.8" y="67.9">24</text>
<text x="85.8" y="70">25</text>
<text x="126.7" y="67.9">12</text>
<text x="132.5" y="68.8">VSSA</text>
<text x="152.7" y="66.7">VDD_4</text>
<text x="154.6" y="68.8">VDD</text>
<text x="162.3" y="67.9">64</text>
<text x="37.4" y="72.1">22</text>
<text x="37.4" y="74.2">23</text>
<text x="37.4" y="76.4">41</text>
<text x="43.3" y="73">PA6</text>
<text x="43.3" y="75.1">PA7</text>
<text x="43.3" y="77.3">PA8</text>
<text x="78.4" y="73">PC6</text>
<text x="78.4" y="75.1">PC7</text>
<text x="78.4" y="77.3">PC8</text>
<text x="85.8" y="72.1">37</text>
<text x="85.8" y="74.2">38</text>
<text x="85.8" y="76.4">39</text>
<text x="127.6" y="72.1">1</text>
<text x="132.5" y="73">VBAT</text>
<text x="151.6" y="77.3">VCAP_1</text>
<text x="153.5" y="73">VDDA</text>
<text x="162.3" y="72.1">13</text>
<text x="162.3" y="76.4">31</text>
<text x="37.4" y="78.5">42</text>
<text x="37.4" y="80.6">43</text>
<text x="37.4" y="82.7">44</text>
<text x="43.3" y="79.4">PA9</text>
<text x="43.3" y="81.5">PA10</text>
<text x="43.3" y="83.7">PA11</text>
<text x="77.5" y="81.5">PC10</text>
<text x="77.6" y="83.7">PC11</text>
<text x="78.4" y="79.4">PC9</text>
<text x="85.8" y="78.5">40</text>
<text x="85.8" y="80.6">51</text>
<text x="85.8" y="82.7">52</text>
<text x="151.6" y="79.4">VCAP_2</text>
<text x="162.3" y="78.5">47</text>
<text x="37.4" y="84.8">45</text>
<text x="37.4" y="87">46</text>
<text x="37.4" y="89.1">49</text>
<text x="43.3" y="85.8">PA12</text>
<text x="43.3" y="87.9">PA13</text>
<text x="77.5" y="85.8">PC12</text>
<text x="77.5" y="87.9">PC13</text>
<text x="85.8" y="84.8">53</text>
<text x="85.8" y="87">2</text>
<text x="85.8" y="89.1">3</text>
<text x="37.4" y="91.2">50</text>
<text x="37.4" y="95.5">26</text>
<text x="43.3" y="90">PA14</text>
<text x="43.3" y="92.2">PA15</text>
<text x="66.4" y="92.2">PC15/OSC32_OUT</text>
<text x="68.4" y="90">PC14/OSC32_IN</text>
<text x="85.8" y="91.2">4</text>
<text x="85.8" y="95.5">54</text>
<text x="37.4" y="97.6">27</text>
<text x="37.4" y="99.7">55</text>
<text x="37.4" y="101.9">56</text>
<text x="43.3" y="96.4">PB0</text>
<text x="43.3" y="98.6">PB1</text>
<text x="43.3" y="100.7">PB3</text>
<text x="71.3" y="100.7">PH0/OSC_IN</text>
<text x="78.4" y="96.4">PD2</text>
<text x="85.8" y="99.7">5</text>
<text x="85.8" y="101.9">6</text>
<text x="37.4" y="104">57</text>
<text x="37.4" y="106.1">58</text>
<text x="43.3" y="102.8">PB4</text>
<text x="43.3" y="104.9">PB5</text>
<text x="43.3" y="107">PB6</text>
<text x="69.3" y="102.8">PH1/OSC_OUT</text>
<text x="77" y="107">NRST</text>
<text x="85.8" y="106.1">7</text>
<text x="185" y="106.1">1</text>
<text x="189.9" y="107">GND</text>
<text x="202.1" y="107">VIN</text>
<text x="209" y="106.1">3</text>
<text x="37.4" y="108.2">59</text>
<text x="37.4" y="110.4">61</text>
<text x="37.4" y="112.5">28</text>
<text x="43.3" y="109.2">PB7</text>
<text x="43.3" y="111.3">PB8</text>
<text x="43.3" y="113.4">PB2/BOOT1</text>
<text x="75.8" y="109.1">BOOT0</text>
<text x="85.8" y="108.2">60</text>
<text x="185" y="108.2">2</text>
<text x="189.9" y="109.2">VOUT_1</text>
<text x="198.2" y="109.1">VOUT_2</text>
<text x="209" y="108.2">4</text>
<text x="37.4" y="114.6">62</text>
<text x="37.4" y="116.7">29</text>
<text x="37.4" y="118.8">30</text>
<text x="43.3" y="115.5">PB9</text>
<text x="43.3" y="117.6">PB10</text>
<text x="43.3" y="119.8">PB11</text>
<text x="37.4" y="121">33</text>
<text x="37.4" y="123.1">34</text>
<text x="37.4" y="125.2">35</text>
<text x="43.3" y="121.9">PB12</text>
<text x="43.3" y="124">PB13</text>
<text x="136.1" y="121">1</text>
<text x="141" y="121.9">1</text>
<text x="144.7" y="121.9">2</text>
<text x="149.5" y="121">2</text>
<text x="37.4" y="127.3">36</text>
<text x="43.3" y="126.2">PB14</text>
<text x="43.3" y="128.3">PB15</text>
<text x="185" y="135.8">1</text>
<text x="185" y="138">2</text>
<text x="189.9" y="136.8">GND</text>
<text x="202.1" y="136.8">VIN</text>
<text x="209" y="135.8">3</text>
<text x="209" y="138">4</text>
<text x="189.9" y="138.9">VOUT_1</text>
<text x="198.2" y="138.9">VOUT_2</text>
</g>
<g font-size="1.5" fill="#808080">
<text x="17.4" y="64.4">U_TX</text>
<text x="93.4" y="64.4">PC2</text>
<text x="17.2" y="66.5">U_RX</text>
<text x="93.4" y="68.7">INH_M</text>
<text x="93.4" y="66.5">T_1</text>
<text x="93.4" y="70.8">PC5</text>
<text x="16.5" y="83.6">CAN1_RX</text>
<text x="16.7" y="85.7">CAN1_TX</text>
<text x="18.2" y="89.9">SWDIO</text>
<text x="17.9" y="92">SWCLK</text>
<text x="26.6" y="96.3">IS_1</text>
<text x="26.6" y="98.4">IS_2</text>
<text x="135.3" y="99" transform="rotate(-90 135.3 99)">OSC_OUT</text>
<text x="152.4" y="99" transform="rotate(-90 152.4 99)">OSC_IN</text>
<text x="28.8" y="119.7">IN_M_1</text>
<text x="28.8" y="117.6">IN_M_2</text>
</g>
</svg>
